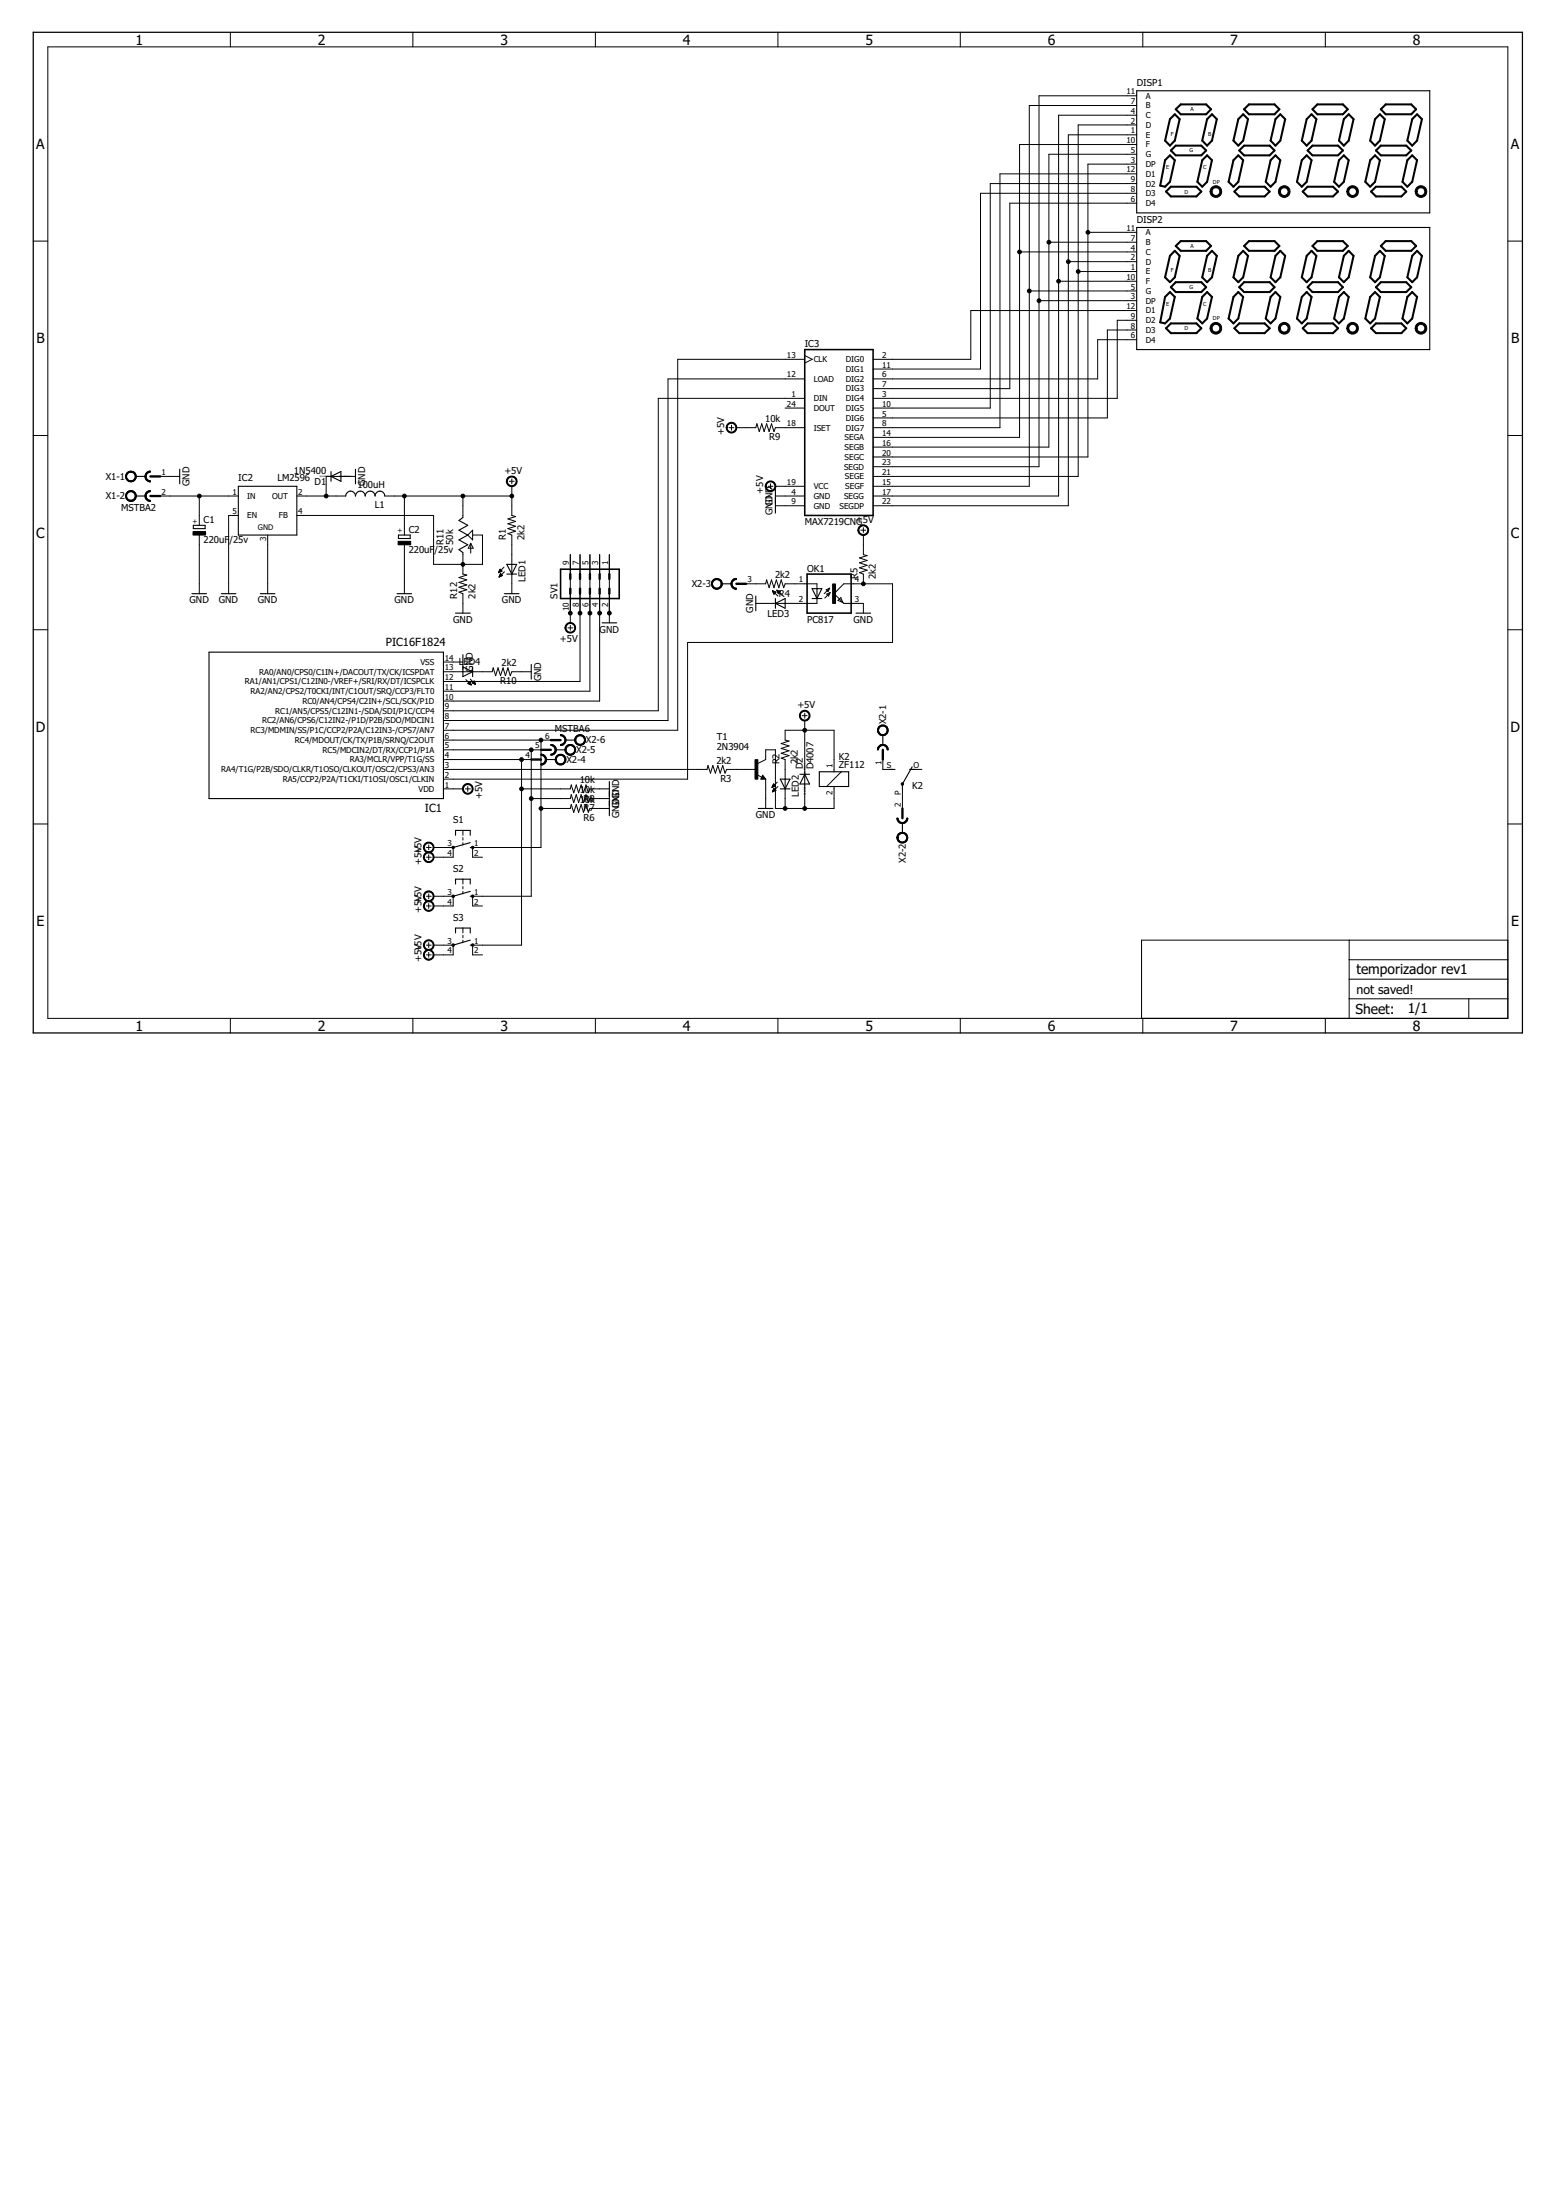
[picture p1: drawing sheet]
<svg xmlns="http://www.w3.org/2000/svg" width="210mm" height="297mm" viewBox="0 0 210 297" stroke-linecap="round" stroke-linejoin="round" font-family="sans-serif">
<g fill="none" stroke="#000" stroke-width=".13">
<path d="M6.5 6.3h197v131.2h-197zM31.1 4.4v1.9M55.7 4.4v1.9M80.4 4.4v1.9M105 4.4v1.9M129.6 4.4v1.9M153.4 16.9h-7.9v47.4h-27.6M153.4 15.6h-10.5v51.4h-25M153.4 19.5h-15.8v39.6h-19.7M153.4 12.9h-13.1v50.1h-22.4M153.4 14.2h-14.5v51.5h-21M153.4 18.2h-9.2v50.1h-26.3"/>
<path d="M154.3 4.4v1.9M178.9 4.4v1.9M4.5 32.6h2M137.6 34h15.8M138.9 39.3h14.5M141.6 32.7h11.8M142.9 38h10.5M144.2 35.3h9.2M145.5 36.7h7.9M146.9 31.4h6.5M153.4 27.4h-17.1v25.1h-18.4M153.4 24.8h-19.7v30.3h-15.8"/>
<path d="M153.4 23.5h-18.4v34.2h-17.1M153.4 20.8h-11.8v39.6h-23.7M153.4 22.2h-6.5v39.5h-29M153.4 26.1h-21v23.7h-14.5M203.5 32.6h2M4.5 58.8h2M98.4 57.7h.7M98.7 57.4v.7M99.4 57.7h2.6l.2-.5 .3 1.1 .3-1.1 .3 1.1 .4-1.1 .3 1.1 .3-1.1 .4 1.1 .2-.6h3.9M106 55.1h2.6M108.6 48.5h-17.1v50.1h-31.6M108.6 51.2h-18.4v46.1h-30.3"/>
<path d="M108.6 53.8h-19.7v42.2h-29M108.6 48l1 .5-1 .5M140.3 40.6h13.1M153.4 45.9h-5.2v5.3h-30.3M153.4 43.2h-2.6v10.6h-32.9M153.4 44.6h-3.9v11.8h-31.6M153.4 41.9h-22.4v6.6h-13.1M203.5 58.8h2M21.6 64.3h2.7M21.6 67h10.6M26.9 67v3.9M26.9 72.2v8"/>
<path d="M32.2 69.6h-1.3v10.6M36.1 72.2v8M40.1 67h6.6M40.1 69.6h18.4v6.6h6.6v-4h-1.3M48 64.3h-4v2.7M51.9 67h17.2M54.6 67v5.2M54.6 73.6v6.6M62.5 67v2.9M62.5 74.6v2.9l.5 .1-1 .4 1 .3-1 .3 1 .4-1 .3 1 .3-1 .3 .5 .3v2.6M63.5 73.4v1.3M63.5 73.4l.4 .6h-.7z"/>
<path d="M63.8 71.6v1.3l-.7-.7zM67.3 77.3h.1M67.4 77.2h.1M67.4 77.2h.2M67.4 77.1h.4M67.4 77.9h.1M67.4 77.1h.3M67.4 77.8h.2M67.4 77h.3M67.4 77.8h.3M67.4 77h.2M67.4 77.7h.4"/>
<path d="M67.5 76.9h.1M67.5 77.7h.3M67.5 77.6h.3M67.5 77.6h.2M67.5 77.5h.1M67.6 77.4l-.2 .5M67.6 77.4l.2 .3-.4 .2M67.6 77.4h.1M67.8 77.1l-.3-.2-.2 .4M67.8 77.1l-.5 .2M68 76.6l-.7 .7M68.1 77.2l-.7 .7"/>
<path d="M68.7 65h.7M69.1 65.7v3.9l.5 .1-1 .4 1 .3-1 .3 1 .4-1 .3 1 .3-1 .4 .5 .1v8M69.1 64.7v.6M77 74.9v9.2M78.3 74.9v17.1h-18.4M79.6 74.9v18.4h-19.7M80.9 74.9v19.8h-21M82.3 74.9v9.2M100.7 78.8h2.7l.1-.5 .3 1.1 .3-1.1 .4 1.1 .3-1.1 .3 1.1 .4-1.1 .3 1.1 .2-.6h4.3v.7M103.7 65.7h.6M104 65.3v.7M104.3 79.8l.7 .7"/>
<path d="M104.3 79.8l.4 .1-.2 .3zM104.3 79.8h.1M104.3 79.9h.2M104.4 80h.3M104.4 79.9h.2M104.7 67h3.9M104.7 65.7h3.9M104.7 68.3h3.9M104.9 79.7l.7 .7M104.9 79.7l.4 .2-.2 .3M104.9 79.7l.2 .5M104.9 79.7h.1"/>
<path d="M104.9 79.8h.2M104.9 79.8h.3M104.9 79.9h.4M105 79.9h.3M105 80h.3M111.5 79.6l.5-.2-.2 .5zM112 79.4l-.7 .8M116.2 71.6h.7M116.5 71.2v.7M116.5 72.2v2.7l.6 .1-1.1 .3 1.1 .4-1.1 .3 1.1 .3-1.1 .4 1.1 .3-1.1 .3 .5 .2v1.3M4.5 85h2M59.9 99.9h14.5"/>
<path d="M59.9 90.7h6.5l.2-.5 .3 1 .3-1 .4 1 .3-1 .3 1 .4-1 .3 1 .2-.5h2.6M59.9 89.4h2.6M62.9 91.8l.7 .7M63.1 92.3l.3-.3 .2 .5zM63.2 92.3h.3M63.2 92.2h.3M63.3 92.1h.2M63.4 92.4h.2M63.4 92.1h.1M63.5 92.4h.1M63.5 91.7l.7 .7M63.6 92.5h.1"/>
<path d="M63.7 92.2l.3-.3 .2 .5zM63.8 92.2h.3M63.8 92.1h.3M63.9 92.3h.2M63.9 92.1h.2M64 92h.1M64 92.3h.2M64.1 92.4h.1M73 99.9v14.5h-9.2v1.3h1.3M76.7 84.8h.6M77 84.4v.7M104.4 80.1h.2"/>
<path d="M104.4 80.2h.1M104.5 80.2h.1M105 80h.2M105 80.1h.2M105.1 80.1h.1M105.1 80.2h.1M108.3 96.6h.6M108.6 96.3v.7M108.6 97.3v11.9M110.3 80.8v.7h-8.3M111.6 80.2l.5-.2-.3 .5zM112.1 80l-.8 .8"/>
<path d="M113.5 80.7l.3 .6-.7-.2zM116.5 82.8v-1.3h-2.6l-1.3-1.3 1.3-1.4h6.6v7.9h-27.7v18.5h-32.9M203.5 85h2M4.5 111.3h2M57.6 114.4h.6M57.6 115.7h.6M57.9 114.1v.6M57.9 115.4v.7M58.5 114.4h2.7v1.3h-2.7M59.9 106.5h2.6M59.9 103.9h35.5l.2-.5 .3 1 .3-1 .4 1 .3-1 .3 1 .4-1 .3 1 .2-.5h3.9M59.9 102.6h11.8"/>
<path d="M59.9 101.2h13.1M62.5 112.1v.7M62.5 113.1v.3M62.5 113.8v.3M62.5 118.7v.7M62.5 119.7v.3M62.8 106.5h.7M63.1 106.2v.6M70.4 106.5h6.6l.1-.5 .3 1 .4-1 .3 1 .3-1 .4 1 .3-1 .3 1 .2-.5h2.7M70.4 102.6v25h-6.6v1.3h1.3M71.7 101.2v19.8h-7.9v1.3h1.3M71.7 107.8h5.3l.1-.5 .3 1.1 .4-1.1 .3 1.1 .3-1.1 .4 1.1 .3-1.1 .3 1.1 .2-.6h2.7"/>
<path d="M73 109.2h4l.1-.6 .3 1.1 .4-1.1 .3 1.1 .3-1.1 .4 1.1 .3-1.1 .3 1.1 .2-.5h2.7M102.2 104.6l.6 .3M102.3 103.1l1.1-.5v-1.4h1.3v8h7.9v-3M103 104.7l.4 .5h-.7zM103.4 105.2v4M104.2 106.3h.1M104.2 106.2h.2M104.3 106.2h.2M104.3 106.1h.3M104.3 106.9h.1M104.3 106.8h.1M104.3 106h.3"/>
<path d="M104.3 106.8h.2M104.3 106.7h.3M104.4 106h.1M104.4 106.7h.3M104.4 105.9h.1M104.4 106.6h.2M104.4 105.9l-.2 .4M104.4 105.9l.3 .2-.5 .2M104.4 106.5h.1M104.5 106.5h.1M104.7 106.7l-.2-.3-.2 .5M104.7 106.7l-.4 .2"/>
<path d="M104.9 105.6l-.7 .7M105 106.2l-.7 .7M112.6 104.2v-5.6h-6.6v1.3l.5 .2-1 .3 1 .3-1 .3 1 .4-1 .3 1 .3-1 .4 .5 .2v6.6M113.6 104.2l-2 2M119.2 102.6v1.3h1.3M121.8 106.5v2.7M123.1 103.9h1.3M203.5 111.3h2M31.1 137.5v2M55.7 137.5v2M57.6 121h.6M57.6 122.3h.6"/>
<path d="M57.6 127.6h.6M57.6 128.9h.6M57.9 120.7v.6M57.9 122v.7M57.9 127.3v.6M57.9 128.6v.6M58.5 121h2.7v1.3h-2.7M58.5 127.6h2.7v1.3h-2.7M62.5 120.4v.3M62.5 125.3v.7M62.5 126.3v.3M62.5 126.9v.4"/>
<path d="M80.4 137.5v2M105 137.5v2M129.6 137.5v2M154.3 137.5v2M178.9 137.5v2M182.1 134.9h21.4M182.1 126.9v10.6M182.1 132.2h21.4M182.1 129.6h21.4M198.3 134.9v2.6M203.5 126.9h-49.4v10.6"/>
</g>
<g fill="none" stroke="#000" stroke-width=".15">
<path d="M153.4 12.3h39.6v16.4h-39.6zM153.4 30.7h39.6v16.5h-39.6zM18.3 64.3h1.3M18.3 67h1.3M24.3 63.4v1.9M26.1 70.9h1.6v.5h-1.6zM32.2 65.7h7.9v6.5h-7.9zM44.7 64.3l1.3-.6v1.3zM44.7 63.7v1.3M46.7 67a.66 .66 0 0 1 .6-.7 .66 .66 0 0 1 .7 .7 .66 .66 0 0 1 .6-.7 .66 .66 0 0 1 .7 .7 .67 .67 0 0 1 .7-.7 .67 .67 0 0 1 .6 .7 .66 .66 0 0 1 .7-.7 .66 .66 0 0 1 .6 .7M48 63.4v1.9M53.8 72.2h1.6v.5h-1.6z"/>
<path d="M62.5 69.9l-.5 .4 1.1 .6-1.1 .7 1.1 .6-1.1 .7 1.1 .7-1.1 .6 .5 .4M68.4 76.2h1.3l-.6 1.3zM68.4 77.5h1.3M97.4 78.8h1.3M104.7 66v3.3M109.6 79.5h1.3l-.6 1.3zM110.3 79.5v1.3M25.9 80.2h2M28.2 88.1h31.7v19.7h-31.7zM29.9 80.2h1.9M35.1 80.2h2M53.6 80.2h2"/>
<path d="M61.5 82.8h2M62.5 88.4v3l1.3-.7-1.3-.7M63.8 90v1.4M68.1 80.2h2M71.7 89.7v2M76.3 99.9h1.3M81.3 84.1h1.9M102 80.5v2M104.7 81.5l1.3-.7v1.3zM104.7 80.8v1.3M109.6 80.8h1.3M115.5 82.8h2"/>
<path d="M119.2 99.3v1.3M61.5 112.8v-.7h2v.7M61.5 119.4v-.7h2v.7M63.5 114.4h.3M63.5 113.8l-2.3 .6M73.7 102.6h1.3M75 101.2h1.3M82.3 105.5v4.6M102.4 109.2h1.9M103 104.9v.2h-.2l.2-.3 .2 .3h-.4M105.3 105.2h1.3l-.6 1.3zM105.3 106.5h1.3"/>
<path d="M108 104.5h1.3M108.6 104.5l.7 1.4h-1.3zM110.6 104.2h4v2h-4zM120.2 103.9h.6M121.8 111.1v1.3M122.8 103.9h.6M123.1 103.5l-1.3 2.4v.6M61.5 126v-.7h2v.7M63.5 121h.3M63.5 120.4l-2.3 .6M63.5 127.6h.3M63.5 126.9l-2.3 .7"/>
</g>
<g fill="#000" stroke="#000" stroke-width=".13">
<path d="M163.5 25.4a.79 .79 0 0 1 1.3 0 .79 .79 0 0 1-.4 1.2 .79 .79 0 0 1-1.1-.7h.3a.53 .53 0 0 1 .7-.5 .53 .53 0 0 1 .2 .8 .53 .53 0 0 1-.9-.1v-.2h-.3z" fill-rule="evenodd"/>
<path d="M172.7 25.4a.79 .79 0 0 1 1.3 0 .79 .79 0 0 1-.4 1.2 .79 .79 0 0 1-1-.7h.2a.52 .52 0 0 1 .7-.5 .52 .52 0 0 1 .2 .8 .52 .52 0 0 1-.8-.1l-.1-.2h-.2z" fill-rule="evenodd"/>
<path d="M182 25.4a.79 .79 0 0 1 1.2 0 .79 .79 0 0 1-.4 1.2 .79 .79 0 0 1-1-.7h.3a.52 .52 0 0 1 .7-.5 .52 .52 0 0 1 .1 .8 .52 .52 0 0 1-.8-.1v-.2h-.3z" fill-rule="evenodd"/>
<path d="M191.2 25.4a.79 .79 0 0 1 1.3 0 .79 .79 0 0 1-.4 1.2 .79 .79 0 0 1-1.1-.7h.3a.53 .53 0 0 1 .8-.5 .53 .53 0 0 1 .1 .9 .53 .53 0 0 1-.9-.2v-.2h-.3z" fill-rule="evenodd"/>
<path d="M98.2 57.3a.72 .72 0 0 1 1.1 0 .72 .72 0 0 1-.3 1.1 .72 .72 0 0 1-1-.7h.1a.6 .6 0 0 1 .9-.4 .6 .6 0 0 1 .1 1 .6 .6 0 0 1-.9-.3l-.1-.3h-.1z" fill-rule="evenodd"/>
<path d="M163.5 43.8a.79 .79 0 0 1 1.3 .1 .79 .79 0 0 1-.4 1.2 .79 .79 0 0 1-1.1-.8h.3a.53 .53 0 0 1 .7-.5 .53 .53 0 0 1 .2 .8 .53 .53 0 0 1-.9-.1v-.2h-.3z" fill-rule="evenodd"/>
<path d="M172.7 43.8a.79 .79 0 0 1 1.3 .1 .79 .79 0 0 1-.4 1.2 .79 .79 0 0 1-1-.8h.2a.52 .52 0 0 1 .7-.5 .52 .52 0 0 1 .2 .8 .52 .52 0 0 1-.8-.1l-.1-.2h-.2z" fill-rule="evenodd"/>
<path d="M182 43.8a.79 .79 0 0 1 1.2 .1 .79 .79 0 0 1-.4 1.2 .79 .79 0 0 1-1-.8h.3a.52 .52 0 0 1 .6-.5 .52 .52 0 0 1 .3 .8 .52 .52 0 0 1-.9-.1v-.2h-.3z" fill-rule="evenodd"/>
<path d="M191.2 43.8a.79 .79 0 0 1 1.3 .1 .79 .79 0 0 1-.4 1.2 .79 .79 0 0 1-1.1-.8h.3a.53 .53 0 0 1 .7-.4 .53 .53 0 0 1 .2 .8 .53 .53 0 0 1-.9-.2v-.2h-.3z" fill-rule="evenodd"/>
<path d="M17.1 63.9a.72 .72 0 0 1 1.2 0 .72 .72 0 0 1-.4 1.1 .72 .72 0 0 1-.9-.7h.1a.6 .6 0 0 1 .9-.5 .6 .6 0 0 1 .1 1 .6 .6 0 0 1-1-.3v-.2h-.1z" fill-rule="evenodd"/>
<path d="M17.1 63.9a.72 .72 0 0 1 1.2 0 .72 .72 0 0 1-.4 1.1 .72 .72 0 0 1-.9-.7h.1a.6 .6 0 0 1 .9-.5 .6 .6 0 0 1 .1 1 .6 .6 0 0 1-1-.3v-.2h-.1z" fill-rule="evenodd"/>
<path d="M17.1 66.5a.72 .72 0 0 1 1.2 .1 .72 .72 0 0 1-.4 1.1 .72 .72 0 0 1-.9-.7h.1a.6 .6 0 0 1 .8-.5 .6 .6 0 0 1 .2 1 .6 .6 0 0 1-1-.3v-.2h-.1z" fill-rule="evenodd"/>
<path d="M17.1 66.5a.72 .72 0 0 1 1.2 .1 .72 .72 0 0 1-.4 1.1 .72 .72 0 0 1-.9-.7h.1a.6 .6 0 0 1 .8-.5 .6 .6 0 0 1 .2 1 .6 .6 0 0 1-1-.3v-.2h-.1z" fill-rule="evenodd"/>
<path d="M19.6 64.3h.1a.6 .6 0 0 0 .6 .6v.2h-.1a.74 .74 0 0 1-.6-.8z" fill-rule="evenodd"/>
<path d="M19.6 67h.1v.2a.56 .56 0 0 0 .6 .4v.1a.72 .72 0 0 1-.7-.7z" fill-rule="evenodd"/>
<path d="M19.8 63.8l.4-.2h.1v.1a.64 .64 0 0 0-.6 .6h-.1v-.1z" fill-rule="evenodd"/>
<path d="M19.8 63.8l.4-.2h.1v.1a.59 .59 0 0 0-.6 .6 .59 .59 0 0 0 .6 .6v.2a.72 .72 0 0 1-.7-.5 .72 .72 0 0 1 .2-.8z" fill-rule="evenodd"/>
<path d="M19.8 66.4l.4-.1h.1v.1a.59 .59 0 0 0-.6 .6h-.1v-.2z" fill-rule="evenodd"/>
<path d="M19.8 66.4l.4-.1h.1v.1a.59 .59 0 0 0-.6 .6 .59 .59 0 0 0 .6 .6v.1a.72 .72 0 0 1-.7-.5 .72 .72 0 0 1 .2-.8z" fill-rule="evenodd"/>
<path d="M68.5 64.5a.73 .73 0 0 1 1.2 .1 .73 .73 0 0 1-.4 1.1 .73 .73 0 0 1-1-.7h.2a.6 .6 0 0 1 .9-.5 .6 .6 0 0 1 .1 1 .6 .6 0 0 1-1-.3v-.2h-.2z" fill-rule="evenodd"/>
<path d="M96.2 78.4a.73 .73 0 0 1 1.2 0 .73 .73 0 0 1-.4 1.1 .73 .73 0 0 1-1-.7h.2a.6 .6 0 0 1 .8-.5 .6 .6 0 0 1 .2 .9 .6 .6 0 0 1-1-.2v-.2h-.2z" fill-rule="evenodd"/>
<path d="M96.2 78.4a.73 .73 0 0 1 1.2 0 .73 .73 0 0 1-.4 1.1 .73 .73 0 0 1-1-.7h.2a.6 .6 0 0 1 .8-.5 .6 .6 0 0 1 .2 .9 .6 .6 0 0 1-1-.2v-.2h-.2z" fill-rule="evenodd"/>
<path d="M98.7 78.8h.1a.56 .56 0 0 0 .6 .6v.2a.69 .69 0 0 1-.7-.8z" fill-rule="evenodd"/>
<path d="M98.9 78.3l.4-.2h.1v.1a.6 .6 0 0 0-.6 .6h-.1v-.1z" fill-rule="evenodd"/>
<path d="M98.9 78.3l.4-.2h.1v.1a.59 .59 0 0 0-.6 .6 .59 .59 0 0 0 .6 .6v.2a.74 .74 0 0 1-.7-.5 .74 .74 0 0 1 .2-.8z" fill-rule="evenodd"/>
<path d="M103.5 65.2a.72 .72 0 0 1 1.1 .1 .72 .72 0 0 1-.4 1 .72 .72 0 0 1-.9-.6h.1a.59 .59 0 0 1 .8-.6 .59 .59 0 0 1 .2 .9 .59 .59 0 0 1-.9-.2l-.1-.1h-.1z" fill-rule="evenodd"/>
<path d="M116 71.1a.73 .73 0 0 1 1.1 .1 .73 .73 0 0 1-.4 1.1 .73 .73 0 0 1-.9-.7h.1a.6 .6 0 0 1 .8-.6 .6 .6 0 0 1 .3 1 .6 .6 0 0 1-1-.2l-.1-.2h-.1z" fill-rule="evenodd"/>
<path d="M76.4 84.3a.72 .72 0 0 1 1.2 .1 .72 .72 0 0 1-.4 1.1 .72 .72 0 0 1-.9-.7h.1a.6 .6 0 0 1 .8-.6 .6 .6 0 0 1 .2 1 .6 .6 0 0 1-1-.2v-.2h-.1z" fill-rule="evenodd"/>
<path d="M75.7 99.2a.72 .72 0 0 1 .7 .7h-.1a.56 .56 0 0 0-.6-.6z" fill-rule="evenodd"/>
<path d="M77.7 99.5a.73 .73 0 0 1 1.2 0 .73 .73 0 0 1-.4 1.1 .73 .73 0 0 1-.9-.7h.1a.6 .6 0 0 1 .8-.6 .6 .6 0 0 1 .2 1 .6 .6 0 0 1-1-.2v-.2h-.1z" fill-rule="evenodd"/>
<path d="M77.7 99.5a.73 .73 0 0 1 1.2 0 .73 .73 0 0 1-.4 1.1 .73 .73 0 0 1-.9-.7h.1a.6 .6 0 0 1 .8-.6 .6 .6 0 0 1 .2 1 .6 .6 0 0 1-1-.2v-.2h-.1z" fill-rule="evenodd"/>
<path d="M108.1 96.2a.72 .72 0 0 1 1.1 0 .72 .72 0 0 1-.4 1.1 .72 .72 0 0 1-.9-.7h.1a.59 .59 0 0 1 .8-.5 .59 .59 0 0 1 .2 .9 .59 .59 0 0 1-.9-.2l-.1-.2h-.1z" fill-rule="evenodd"/>
<path d="M118.6 98.1a.72 .72 0 0 1 1.2 .1 .72 .72 0 0 1-.4 1.1 .72 .72 0 0 1-1-.7h.2a.59 .59 0 0 1 .8-.6 .59 .59 0 0 1 .2 1 .59 .59 0 0 1-1-.2v-.2h-.2z" fill-rule="evenodd"/>
<path d="M118.6 98.1a.72 .72 0 0 1 1.2 .1 .72 .72 0 0 1-.4 1.1 .72 .72 0 0 1-1-.7h.2a.59 .59 0 0 1 .8-.6 .59 .59 0 0 1 .2 1 .59 .59 0 0 1-1-.2v-.2h-.2z" fill-rule="evenodd"/>
<path d="M57.3 115.3a.72 .72 0 0 1 1.2 0 .72 .72 0 0 1-.4 1.1 .72 .72 0 0 1-1-.7h.2a.6 .6 0 0 1 .8-.5 .6 .6 0 0 1 .2 1 .6 .6 0 0 1-1-.2v-.3h-.2z" fill-rule="evenodd"/>
<path d="M57.3 114a.72 .72 0 0 1 1.2 0 .72 .72 0 0 1-.4 1.1 .72 .72 0 0 1-1-.7h.2a.6 .6 0 0 1 .8-.6 .6 .6 0 0 1 .2 1 .6 .6 0 0 1-1-.2v-.2h-.2z" fill-rule="evenodd"/>
<path d="M61 114.3h.3v.2h-.3z" fill-rule="evenodd"/>
<path d="M62.6 106a.72 .72 0 0 1 1.1 .1 .72 .72 0 0 1-.4 1.1 .72 .72 0 0 1-.9-.7h.1a.6 .6 0 0 1 .9-.6 .6 .6 0 0 1 .2 1 .6 .6 0 0 1-1-.2l-.1-.2h-.1z" fill-rule="evenodd"/>
<path d="M63.7 114.3h.2v.2h-.2z" fill-rule="evenodd"/>
<path d="M73 103.1a.56 .56 0 0 0 .6-.5h.2a.72 .72 0 0 1-.8 .7z" fill-rule="evenodd"/>
<path d="M73 101.8a.73 .73 0 0 1 .8 .8 .73 .73 0 0 1-.8 .7v-.2a.59 .59 0 0 0 .6-.5 .59 .59 0 0 0-.6-.6z" fill-rule="evenodd"/>
<path d="M73 101.8a.72 .72 0 0 1 .8 .8h-.2a.59 .59 0 0 0-.6-.6z" fill-rule="evenodd"/>
<path d="M74.4 101.8a.59 .59 0 0 0 .6-.6h.1a.69 .69 0 0 1-.7 .8z" fill-rule="evenodd"/>
<path d="M74.4 100.5a.72 .72 0 0 1 .7 .7 .72 .72 0 0 1-.7 .8v-.2a.59 .59 0 0 0 .5-.6 .59 .59 0 0 0-.5-.6z" fill-rule="evenodd"/>
<path d="M75.1 102.1a.72 .72 0 0 1 1.2 .1 .72 .72 0 0 1-.4 1 .72 .72 0 0 1-.9-.6h.1a.59 .59 0 0 1 .8-.6 .59 .59 0 0 1 .2 1 .59 .59 0 0 1-1-.2v-.2h-.1z" fill-rule="evenodd"/>
<path d="M75.1 102.1a.72 .72 0 0 1 1.2 .1 .72 .72 0 0 1-.4 1 .72 .72 0 0 1-.9-.6h.1a.59 .59 0 0 1 .8-.6 .59 .59 0 0 1 .2 1 .59 .59 0 0 1-1-.2v-.2h-.1z" fill-rule="evenodd"/>
<path d="M74.4 100.5a.72 .72 0 0 1 .7 .7h-.1l-.1-.2a.56 .56 0 0 0-.5-.4z" fill-rule="evenodd"/>
<path d="M75.7 100.5h.2a.56 .56 0 0 0 .4-.6h.1a.72 .72 0 0 1-.7 .7z" fill-rule="evenodd"/>
<path d="M75.7 99.2a.73 .73 0 0 1 .7 .7 .73 .73 0 0 1-.7 .7v-.1a.59 .59 0 0 0 .6-.6 .59 .59 0 0 0-.6-.6z" fill-rule="evenodd"/>
<path d="M76.4 100.8a.72 .72 0 0 1 1.2 0 .72 .72 0 0 1-.4 1.1 .72 .72 0 0 1-.9-.7h.1a.6 .6 0 0 1 .8-.5 .6 .6 0 0 1 .2 1 .6 .6 0 0 1-1-.2v-.3h-.1z" fill-rule="evenodd"/>
<path d="M76.4 100.8a.72 .72 0 0 1 1.2 0 .72 .72 0 0 1-.4 1.1 .72 .72 0 0 1-.9-.7h.1a.6 .6 0 0 1 .8-.5 .6 .6 0 0 1 .2 1 .6 .6 0 0 1-1-.2v-.3h-.1z" fill-rule="evenodd"/>
<path d="M118.7 100.7l.4-.2h.1v.1a.59 .59 0 0 0-.6 .6h-.2v-.1z" fill-rule="evenodd"/>
<path d="M119.2 100.5a.69 .69 0 0 1 .7 .7h-.1a.59 .59 0 0 0-.6-.6z" fill-rule="evenodd"/>
<path d="M118.7 100.7a.71 .71 0 0 1 .8-.1 .71 .71 0 0 1 .4 .6h-.1a.59 .59 0 0 0-.6-.6 .59 .59 0 0 0-.6 .6h-.2v-.1z" fill-rule="evenodd"/>
<path d="M121.2 112.6a.73 .73 0 0 1 1.2 .1 .73 .73 0 0 1-.4 1.1 .73 .73 0 0 1-.9-.7h.1a.6 .6 0 0 1 .9-.5 .6 .6 0 0 1 .1 1 .6 .6 0 0 1-1-.3v-.2h-.1z" fill-rule="evenodd"/>
<path d="M121.2 112.6a.73 .73 0 0 1 1.2 .1 .73 .73 0 0 1-.4 1.1 .73 .73 0 0 1-.9-.7h.1a.6 .6 0 0 1 .9-.5 .6 .6 0 0 1 .1 1 .6 .6 0 0 1-1-.3v-.2h-.1z" fill-rule="evenodd"/>
<path d="M121.1 110.5h.1a.59 .59 0 0 0 .6 .6v.1a.72 .72 0 0 1-.7-.7z" fill-rule="evenodd"/>
<path d="M121.1 110.5h.1a.59 .59 0 0 0 .6 .6 .59 .59 0 0 0 .6-.6h.1a.73 .73 0 0 1-.7 .7 .73 .73 0 0 1-.7-.7z" fill-rule="evenodd"/>
<path d="M121.7 105.7h.2v.3h-.2z" fill-rule="evenodd"/>
<path d="M121.8 111.1a.59 .59 0 0 0 .6-.6h.1a.72 .72 0 0 1-.7 .7z" fill-rule="evenodd"/>
<path d="M57.3 121.9a.72 .72 0 0 1 1.2 0 .72 .72 0 0 1-.4 1.1 .72 .72 0 0 1-1-.7h.2a.6 .6 0 0 1 .8-.5 .6 .6 0 0 1 .2 .9 .6 .6 0 0 1-1-.2v-.2h-.2z" fill-rule="evenodd"/>
<path d="M57.3 128.5a.72 .72 0 0 1 1.2 0 .72 .72 0 0 1-.4 1.1 .72 .72 0 0 1-1-.7h.2a.6 .6 0 0 1 .8-.6 .6 .6 0 0 1 .2 1 .6 .6 0 0 1-1-.2v-.2h-.2z" fill-rule="evenodd"/>
<path d="M57.3 127.1a.72 .72 0 0 1 1.2 .1 .72 .72 0 0 1-.4 1.1 .72 .72 0 0 1-1-.7h.2a.6 .6 0 0 1 .8-.6 .6 .6 0 0 1 .2 1 .6 .6 0 0 1-1-.2v-.2h-.2z" fill-rule="evenodd"/>
<path d="M57.3 120.5a.72 .72 0 0 1 1.2 .1 .72 .72 0 0 1-.4 1.1 .72 .72 0 0 1-1-.7h.2a.6 .6 0 0 1 .8-.6 .6 .6 0 0 1 .2 1 .6 .6 0 0 1-1-.2v-.2h-.2z" fill-rule="evenodd"/>
<path d="M61 127.5h.3v.2h-.3z" fill-rule="evenodd"/>
<path d="M63.7 120.9h.2v.2h-.2z" fill-rule="evenodd"/>
<path d="M63.7 127.5h.2v.2h-.2z" fill-rule="evenodd"/>
<circle cx="137.6" cy="34" r=".25"/>
<circle cx="138.9" cy="39.3" r=".25"/>
<circle cx="141.6" cy="32.7" r=".25"/>
<circle cx="142.9" cy="38" r=".25"/>
<circle cx="144.2" cy="35.3" r=".25"/>
<circle cx="145.5" cy="36.7" r=".25"/>
<circle cx="146.9" cy="31.4" r=".25"/>
<circle cx="140.3" cy="40.6" r=".25"/>
<circle cx="26.9" cy="67" r=".25"/>
<circle cx="44" cy="67" r=".25"/>
<circle cx="54.6" cy="67" r=".25"/>
<circle cx="62.5" cy="67" r=".25"/>
<circle cx="62.5" cy="76.2" r=".25"/>
<circle cx="69.1" cy="67" r=".25"/>
<circle cx="116.5" cy="78.8" r=".25"/>
<circle cx="73" cy="99.9" r=".25"/>
<circle cx="77" cy="82.8" r=".25"/>
<circle cx="78.3" cy="82.8" r=".25"/>
<circle cx="79.6" cy="82.8" r=".25"/>
<circle cx="80.9" cy="82.8" r=".25"/>
<circle cx="82.3" cy="82.8" r=".25"/>
<circle cx="108.6" cy="98.6" r=".25"/>
<circle cx="70.4" cy="106.5" r=".25"/>
<circle cx="70.4" cy="102.6" r=".25"/>
<circle cx="71.7" cy="107.8" r=".25"/>
<circle cx="71.7" cy="101.2" r=".25"/>
<circle cx="73" cy="109.2" r=".25"/>
<circle cx="106" cy="109.2" r=".25"/>
<circle cx="108.6" cy="109.2" r=".25"/>
<circle cx="61.2" cy="121" r=".17"/>
</g>
<g fill="none" stroke="#000" stroke-width=".32">
<path d="M20.3 64.3h1.3M20.3 67h1.3M77 77.5v.7M77 79.5v.7M78.3 77.5v.7M78.3 79.5v.7M79.6 77.5v.7M79.6 79.5v.7M80.9 77.5v.7M80.9 79.5v.7M82.3 77.5v.7M82.3 79.5v.7"/>
<path d="M99.4 78.8h1.3M74.4 99.9h1.3M71.7 102.6h1.3M73 101.2h1.4M119.2 101.2v1.4M121.8 109.2v1.3"/>
</g>
<path d="M26.1 71.8h1.6v.4h-1.6zM53.7 73.1h1.7v.5h-1.7zM112.4 78.8h.4v2.7h-.4zM101.9 102.6h.4v2.6h-.4z" fill="#000" stroke="#000" stroke-width=".13"/>
<path d="M108.6 47.2h9.3v22.4h-9.3zM75.7 76.9h7.9v3.9h-7.9zM108.9 77.5h6v5.3h-6z" fill="none" stroke="#000" stroke-width=".21"/>
<g fill="none" stroke="#000" stroke-width=".28">
<path d="M158.6 15.4l.6 .7-.6 2.9-.7 .7-.6-.7 .6-2.9zM158.7 14.8l.7-.7h3.4l.7 .7-.7 .6h-3.4zM163.6 15.4l.7 .7-.7 2.9-.7 .7-.6-.7 .6-2.9zM167.8 15.4l.7 .7-.7 2.9-.6 .7-.7-.7 .7-2.9zM167.9 14.8l.7-.7h3.4l.7 .7-.7 .6h-3.4zM172.8 15.4l.7 .7-.7 2.9-.6 .7-.7-.7 .7-2.9zM176.4 16.1l.6-.7 .7 .7-.7 2.9-.6 .7-.7-.7zM177.2 14.8l.6-.7h3.5l.6 .7-.6 .6h-3.5zM181.4 16.1l.7-.7 .6 .7-.6 2.9-.7 .7-.7-.7zM185.6 16.1l.7-.7 .6 .7-.6 2.9-.7 .7-.6-.7zM186.4 14.8l.6-.7h3.5l.7 .7-.7 .6h-3.5zM191.3 15.4l.6 .7-.6 2.9-.7 .7-.6-.7 .6-2.9z"/>
<path d="M157.3 21.6l.6-.6 .7 .6-.7 3-.6 .6-.7-.1zM157.4 25.9l.7-.7h3.4l.7 .7-.7 .6h-3.4zM158.1 20.3l.6-.6h3.5l.6 .6-.6 .7h-3.5zM158.6 33.9l.6 .6-.6 2.9-.7 .7-.6-.7 .6-2.9zM158.7 38.1h3.5l.6 .7-.6 .6h-3.5l-.6-.6zM158.7 33.2l.7-.6h3.4l.7 .6-.7 .7h-3.4zM162.9 21l.7 .6-.7 3-.6 .6-.7-.6 .7-3zM163.6 33.9l.7 .6-.7 2.9-.7 .7-.6-.7 .6-2.9zM166.6 25.9l.7-.7h3.4l.7 .7-.7 .6h-3.4zM167.2 21l.6 .6-.6 3-.7 .6-.7-.6 .7-3zM167.2 39.4l.6 .7-.6 2.9-.7 .7-.7-.7 .7-2.9zM167.3 20.3l.6-.6h3.5l.6 .6-.6 .7h-3.5z"/>
<path d="M167.8 33.9l.7 .6-.7 2.9-.6 .7-.7-.7 .7-2.9zM167.9 33.2l.7-.6h3.4l.7 .6-.7 .7h-3.4zM167.9 38.1h3.5l.6 .7-.6 .6h-3.5l-.6-.6zM172.2 21l.6 .6-.6 3-.7 .6-.6-.6 .6-3zM172.8 33.9l.7 .6-.7 2.9-.6 .7-.7-.7 .7-2.9zM175.9 25.9l.6-.7h3.4l.7 .7-.7 .6h-3.4zM176.4 21l.6 .6-.6 3-.7 .6-.6-.6 .6-3zM176.4 39.4l.6 .7-.6 2.9-.7 .7-.6-.7 .6-2.9zM176.5 20.3l.7-.6h3.4l.7 .6-.7 .7h-3.4zM177 33.9l.7 .6-.7 2.9-.6 .7-.7-.7 .7-2.9zM177.2 33.2l.6-.6h3.5l.6 .6-.6 .7h-3.5zM177.2 38.1h3.4l.7 .7-.7 .6h-3.4l-.7-.6z"/>
<path d="M181.4 21l.7 .6-.7 3-.7 .6-.6-.6 .6-3zM181.4 39.4l.7 .7-.7 2.9-.7 .7-.6-.7 .6-2.9zM182.1 33.9l.6 .6-.6 2.9-.7 .7-.7-.7 .7-2.9zM185.1 25.9l.6-.7h3.5l.6 .7-.6 .6h-3.5zM185.6 21l.7 .6-.7 3-.6 .6-.7-.6 .7-3zM185.6 39.4l.7 .7-.7 2.9-.6 .7-.7-.7 .7-2.9zM185.7 20.3l.7-.6h3.4l.7 .6-.7 .7h-3.4zM186.3 33.9l.6 .6-.6 2.9-.7 .7-.6-.7 .6-2.9zM186.4 33.2l.6-.6h3.5l.7 .6-.7 .7h-3.5zM186.4 38.1h3.4l.7 .7-.7 .6h-3.4l-.7-.6zM190 21.6l.6-.6 .7 .6-.7 3-.6 .6-.7-.6zM191.3 33.9l.6 .6-.6 2.9-.7 .7-.6-.7 .6-2.9z"/>
<path d="M157.3 40.1l.6-.7 .7 .7-.7 2.9-.6 .7-.7-.2zM157.4 44.3l.7-.6h3.4l.7 .6-.7 .7h-3.4zM162.3 40.1l.6-.7 .7 .7-.7 2.9-.6 .7-.7-.7zM166.6 44.3l.7-.6h3.4l.7 .6-.7 .7h-3.4zM171.5 40.1l.7-.7 .6 .7-.6 2.9-.7 .7-.6-.7zM175.9 44.3l.6-.6h3.4l.7 .6-.7 .7h-3.4zM185.1 44.3l.6-.6h3.5l.6 .6-.6 .7h-3.5zM190 40.1l.6-.7 .7 .7-.7 2.9-.6 .7-.7-.7z"/>
</g>
<path d="M4.5 4.4h201v135.1h-201z" fill="none" stroke="#000" stroke-width=".17"/>
<g font-size="1.9">
<text x="18.3" y="6">1</text>
<text x="42.9" y="6">2</text>
<text x="67.5" y="6">3</text>
<text x="92.2" y="6">4</text>
<text x="116.8" y="6">5</text>
<text x="141.4" y="6">6</text>
<text x="166.1" y="6">7</text>
<text x="190.7" y="6">8</text>
<text x="4.9" y="20.1">A</text>
<text x="204" y="20.1">A</text>
<text x="4.9" y="46.4">B</text>
<text x="204" y="46.4">B</text>
<text x="4.9" y="72.6">C</text>
<text x="204" y="72.6">C</text>
<text x="4.8" y="98.8">D</text>
<text x="203.9" y="98.8">D</text>
<text x="4.9" y="125.1">E</text>
<text x="204" y="125.1">E</text>
<text x="183.1" y="131.6">temporizador rev1</text>
<text x="183" y="136.9">Sheet:</text>
<text x="190" y="136.8">1/1</text>
<text x="18.3" y="139.2">1</text>
<text x="42.9" y="139.2">2</text>
<text x="67.5" y="139.2">3</text>
<text x="92.2" y="139.2">4</text>
<text x="116.8" y="139.2">5</text>
<text x="141.4" y="139.2">6</text>
<text x="166.1" y="139.2">7</text>
<text x="190.7" y="139.2">8</text>
</g>
<text font-size="1.7" x="183.1" y="134.2">not saved!</text>
<g font-size="1.5">
<text x="52.1" y="87.3">PIC16F1824</text>
<text x="57.4" y="109.7">IC1</text>
</g>
<g font-size="1.3">
<text x="153.4" y="11.6">DISP1</text>
<text x="153.4" y="30.1">DISP2</text>
<text x="108.6" y="46.9">IC3</text>
<text x="97.7" y="58.7" transform="rotate(-90 97.7 58.7)">+5V</text>
<text x="103.3" y="57">10k</text>
<text x="103.8" y="59.5">R9</text>
<text x="14.3" y="64.8">X1-1</text>
<text x="25.6" y="65.7" transform="rotate(-90 25.6 65.7)">GND</text>
<text x="32.2" y="65">IC2</text>
<text x="37.4" y="65">LM2596</text>
<text x="39.7" y="64.1">1N5400</text>
<text x="42.5" y="65.5">D1</text>
<text x="48.3" y="65.9">100uH</text>
<text x="49.3" y="65.7" transform="rotate(-90 49.3 65.7)">GND</text>
<text x="68.1" y="64">+5V</text>
<text x="14.3" y="67.4">X1-2</text>
<text x="16.4" y="68.9">MSTBA2</text>
<text x="27.5" y="70.7">C1</text>
<text x="50.6" y="68.6">L1</text>
<text x="55.2" y="72">C2</text>
<text x="103" y="66.6" transform="rotate(-90 103 66.6)">+5V</text>
<text x="104.3" y="69.6" transform="rotate(-90 104.3 69.6)">GNGDND</text>
<text x="108.6" y="70.9">MAX7219CNG</text>
<text x="115.5" y="70.6">+5V</text>
<text x="27.5" y="73.3">220uF</text>
<text x="31" y="73.3">/25v</text>
<text x="55.2" y="74.6">220uF</text>
<text x="58.7" y="74.6">/25v</text>
<text x="59.9" y="73.6" transform="rotate(-90 59.9 73.6)">R11</text>
<text x="61.2" y="73.6" transform="rotate(-90 61.2 73.6)">50k</text>
<text x="68.3" y="72.9" transform="rotate(-90 68.3 72.9)">R1</text>
<text x="70.8" y="72.9" transform="rotate(-90 70.8 72.9)">2k2</text>
<text x="109" y="77.2">OK1</text>
<text x="25.6" y="81.5">GND</text>
<text x="29.5" y="81.5">GND</text>
<text x="34.8" y="81.5">GND</text>
<text x="53.3" y="81.5">GND</text>
<text x="61.7" y="80.8" transform="rotate(-90 61.7 80.8)">R12</text>
<text x="64.2" y="80.8" transform="rotate(-90 64.2 80.8)">2k2</text>
<text x="67.8" y="81.5">GND</text>
<text x="70.9" y="78.6" transform="rotate(-90 70.9 78.6)">LED1</text>
<text x="75.3" y="80.8" transform="rotate(-90 75.3 80.8)">SV1</text>
<text x="93.4" y="79.3">X2-3</text>
<text x="101.6" y="82.8" transform="rotate(-90 101.6 82.8)">GND</text>
<text x="103.6" y="83.3">LED3</text>
<text x="104.6" y="78">2k2</text>
<text x="105.1" y="80.5">R4</text>
<text x="115.8" y="78.2" transform="rotate(-90 115.8 78.2)">R5</text>
<text x="118.2" y="78.2" transform="rotate(-90 118.2 78.2)">2k2</text>
<text x="61.2" y="84.1">GND</text>
<text x="61.9" y="89.8">LED4</text>
<text x="67.7" y="89.9">2k2</text>
<text x="75.6" y="86.7">+5V</text>
<text x="80.9" y="85.4">GND</text>
<text x="109" y="84.1">PC817</text>
<text x="115.2" y="84.1">GND</text>
<text x="63.8" y="90.7" transform="rotate(-90 63.8 90.7)">GND</text>
<text x="67.5" y="92.4">R10</text>
<text x="73" y="92" transform="rotate(-90 73 92)">GND</text>
<text x="107.6" y="95.6">+5V</text>
<text x="74.9" y="98.9">MSTBA6</text>
<text x="77.8" y="101.7">X2-5</text>
<text x="79.1" y="100.4">X2-6</text>
<text x="96.8" y="101.2">2N3904</text>
<text x="96.8" y="99.9">T1</text>
<text x="119.6" y="97.8" transform="rotate(-90 119.6 97.8)">X2-1</text>
<text x="65.1" y="107.9" transform="rotate(-90 65.1 107.9)">+5V</text>
<text x="76.5" y="103">X2-4</text>
<text x="78.3" y="107">10k</text>
<text x="78.3" y="105.7">10k</text>
<text x="96.7" y="103.1">2k2</text>
<text x="97.2" y="105.6">R3</text>
<text x="105.2" y="103.2" transform="rotate(-90 105.2 103.2)">R2</text>
<text x="107.7" y="103.2" transform="rotate(-90 107.7 103.2)">2k2</text>
<text x="107.8" y="107.6" transform="rotate(-90 107.8 107.6)">LED2</text>
<text x="108.4" y="103.9" transform="rotate(-90 108.4 103.9)">D2</text>
<text x="109.8" y="103.9" transform="rotate(-90 109.8 103.9)">D4007</text>
<text x="113.2" y="103.7">ZF112</text>
<text x="113.2" y="102.6">K2</text>
<text x="123.1" y="106.5">K2</text>
<text x="61.2" y="111.1">S1</text>
<text x="78.3" y="108.4">1R8</text>
<text x="78.8" y="110.9">R6</text>
<text x="78.8" y="109.5">R7</text>
<text x="78.9" y="108.4">0k</text>
<text x="83.6" y="110.5" transform="rotate(-90 83.6 110.5)">GNGDNGDND</text>
<text x="102" y="110.5">GND</text>
<text x="56.9" y="116.7" transform="rotate(-90 56.9 116.7)">+5+5V</text>
<text x="56.9" y="115.1" transform="rotate(-90 56.9 115.1)">V</text>
<text x="61.2" y="117.7">S2</text>
<text x="122.3" y="116.5" transform="rotate(-90 122.3 116.5)">X2-2</text>
<text x="56.9" y="123.3" transform="rotate(-90 56.9 123.3)">+5+5V</text>
<text x="56.9" y="121.7" transform="rotate(-90 56.9 121.7)">V</text>
<text x="61.2" y="124.3">S3</text>
<text x="56.9" y="129.9" transform="rotate(-90 56.9 129.9)">+5+5V</text>
<text x="56.9" y="128.3" transform="rotate(-90 56.9 128.3)">V</text>
</g>
<g font-size="1.1">
<text x="152.1" y="12.7">11</text>
<text x="152.7" y="14.1">7</text>
<text x="152.7" y="15.4">4</text>
<text x="152.7" y="16.7">2</text>
<text x="154.7" y="13.3">A</text>
<text x="154.7" y="14.6">B</text>
<text x="154.7" y="16">C</text>
<text x="154.7" y="17.3">D</text>
<text x="152.1" y="19.3">10</text>
<text x="152.1" y="23.3">12</text>
<text x="152.7" y="18">1</text>
<text x="152.7" y="20.6">5</text>
<text x="152.7" y="22">3</text>
<text x="154.7" y="18.6">E</text>
<text x="154.7" y="19.9">F</text>
<text x="154.7" y="21.2">G</text>
<text x="154.7" y="22.5">DP</text>
<text x="154.7" y="23.9">D1</text>
<text x="152.7" y="24.6">9</text>
<text x="152.7" y="25.9">8</text>
<text x="152.7" y="27.2">6</text>
<text x="154.7" y="25.2">D2</text>
<text x="154.7" y="26.5">D3</text>
<text x="154.7" y="27.8">D4</text>
<text x="152.1" y="31.2">11</text>
<text x="152.7" y="32.5">7</text>
<text x="152.7" y="33.8">4</text>
<text x="152.7" y="35.1">2</text>
<text x="154.7" y="31.8">A</text>
<text x="154.7" y="33.1">B</text>
<text x="154.7" y="34.4">C</text>
<text x="154.7" y="35.7">D</text>
<text x="152.1" y="37.8">10</text>
<text x="152.1" y="41.7">12</text>
<text x="152.7" y="36.5">1</text>
<text x="152.7" y="39.1">5</text>
<text x="152.7" y="40.4">3</text>
<text x="154.7" y="37">E</text>
<text x="154.7" y="38.4">F</text>
<text x="154.7" y="39.7">G</text>
<text x="154.7" y="41">DP</text>
<text x="152.7" y="43.1">9</text>
<text x="152.7" y="44.4">8</text>
<text x="152.7" y="45.7">6</text>
<text x="154.7" y="42.3">D1</text>
<text x="154.7" y="43.6">D2</text>
<text x="154.7" y="45">D3</text>
<text x="154.7" y="46.3">D4</text>
<text x="106.2" y="51">12</text>
<text x="106.2" y="48.3">13</text>
<text x="106.8" y="53.6">1</text>
<text x="109.8" y="51.5">LOAD</text>
<text x="109.8" y="48.9">CLK</text>
<text x="114.2" y="51.5">DIG2</text>
<text x="114.2" y="52.9">DIG3</text>
<text x="114.2" y="50.2">DIG1</text>
<text x="114.2" y="48.9">DIG0</text>
<text x="119.1" y="51">6</text>
<text x="119.1" y="52.3">7</text>
<text x="119.1" y="53.6">3</text>
<text x="119.1" y="49.6">11</text>
<text x="119.1" y="48.3">2</text>
<text x="106.2" y="54.9">24</text>
<text x="106.2" y="57.6">18</text>
<text x="109.8" y="54.2">DIN</text>
<text x="109.8" y="55.5">DOUT</text>
<text x="109.8" y="58.1">ISET</text>
<text x="114" y="59.4">SEGA</text>
<text x="114.2" y="54.2">DIG4</text>
<text x="114.2" y="55.5">DIG5</text>
<text x="114.2" y="56.8">DIG6</text>
<text x="114.2" y="58.1">DIG7</text>
<text x="119.1" y="54.9">10</text>
<text x="119.1" y="56.2">5</text>
<text x="119.1" y="57.6">8</text>
<text x="119.1" y="58.9">14</text>
<text x="21.8" y="64.1">1</text>
<text x="106.2" y="65.5">19</text>
<text x="113.9" y="63.4">SEGD</text>
<text x="114" y="60.8">SEGB</text>
<text x="114" y="62.1">SEGC</text>
<text x="114.1" y="64.7">SEGE</text>
<text x="119.1" y="60.2">16</text>
<text x="119.1" y="61.5">20</text>
<text x="119.1" y="62.8">23</text>
<text x="119.1" y="64.1">21</text>
<text x="119.1" y="65.5">15</text>
<text x="21.8" y="66.8">2</text>
<text x="31.4" y="66.8">1</text>
<text x="31.4" y="69.4">5</text>
<text x="33.4" y="67.4">IN</text>
<text x="33.4" y="70">EN</text>
<text x="36.7" y="67.4">OUT</text>
<text x="37.6" y="70">FB</text>
<text x="40.3" y="66.8">2</text>
<text x="40.3" y="69.4">4</text>
<text x="106.8" y="68.1">9</text>
<text x="106.8" y="66.8">4</text>
<text x="109.8" y="68.7">GND</text>
<text x="109.8" y="67.4">GND</text>
<text x="109.8" y="66">VCC</text>
<text x="113.3" y="68.7">SEGDP</text>
<text x="113.9" y="67.4">SEGG</text>
<text x="114.1" y="66">SEGF</text>
<text x="119.1" y="66.8">17</text>
<text x="119.1" y="68.1">22</text>
<text x="35.9" y="73" transform="rotate(-90 35.9 73)">3</text>
<text x="76.8" y="76.3" transform="rotate(-90 76.8 76.3)">9</text>
<text x="78.1" y="76.3" transform="rotate(-90 78.1 76.3)">7</text>
<text x="79.4" y="76.3" transform="rotate(-90 79.4 76.3)">5</text>
<text x="80.8" y="76.3" transform="rotate(-90 80.8 76.3)">3</text>
<text x="82.1" y="76.3" transform="rotate(-90 82.1 76.3)">1</text>
<text x="76.8" y="82.5" transform="rotate(-90 76.8 82.5)">10</text>
<text x="78.1" y="82" transform="rotate(-90 78.1 82)">8</text>
<text x="79.4" y="82" transform="rotate(-90 79.4 82)">6</text>
<text x="80.8" y="82" transform="rotate(-90 80.8 82)">4</text>
<text x="82.1" y="82" transform="rotate(-90 82.1 82)">2</text>
<text x="100.9" y="78.6">3</text>
<text x="107.8" y="78.6">1</text>
<text x="107.8" y="81.3">2</text>
<text x="115.4" y="81.3">3</text>
<text x="115.4" y="78.6">4</text>
<text x="56.8" y="89.8">VSS</text>
<text x="60" y="89.2">14</text>
<text x="33" y="92.4">RA1/AN1/CPS1/C12IN0-/VREF+/SRI/RX/DT/ICSPCLK</text>
<text x="33.8" y="93.7">RA2/AN2/CPS2/T0CKI/INT/C1OUT/SRQ/CCP3/FLT0</text>
<text x="35" y="91.1">RA0/AN0/CPS0/C1IN+/DACOUT/TX/CK/ICSPDAT</text>
<text x="40.8" y="95">RC0/AN4/CPS4/C2IN+/SCL/SCK/P1D</text>
<text x="60" y="95.8">9</text>
<text x="60" y="94.5">10</text>
<text x="60" y="93.1">11</text>
<text x="60" y="91.8">12</text>
<text x="60" y="90.5">13</text>
<text x="33.8" y="99">RC3/MDMIN/SS/P1C/CCP2/P2A/C12IN3-/CPS7/AN7</text>
<text x="35.4" y="97.7">RC2/AN6/CPS6/C12IN2-/P1D/P2B/SDO/MDCIN1</text>
<text x="37.2" y="96.4">RC1/AN5/CPS5/C12IN1-/SDA/SDI/P1C/CCP4</text>
<text x="39.8" y="100.3">RC4/MDOUT/CK/TX/P1B/SRNQ/C2OUT</text>
<text x="43.5" y="101.6">RC5/MDCIN2/DT/RX/CCP1/P1A</text>
<text x="60" y="101.1">5</text>
<text x="60" y="99.7">6</text>
<text x="60" y="98.4">7</text>
<text x="60" y="97.1">8</text>
<text x="72.3" y="101.1">5</text>
<text x="73.6" y="99.7">6</text>
<text x="29.9" y="104.3">RA4/T1G/P2B/SDO/CLKR/T1OSO/CLKOUT/OSC2/CPS3/AN3</text>
<text x="38.2" y="105.6">RA5/CCP2/P2A/T1CKI/T1OSI/OSC1/CLKIN</text>
<text x="47.2" y="102.9">RA3/MCLR/VPP/T1G/SS</text>
<text x="56.5" y="106.9">VDD</text>
<text x="60" y="106.3">1</text>
<text x="60" y="105">2</text>
<text x="60" y="103.7">3</text>
<text x="60" y="102.4">4</text>
<text x="70.9" y="102.4">4</text>
<text x="112.4" y="107.3" transform="rotate(-90 112.4 107.3)">2</text>
<text x="112.4" y="103.7" transform="rotate(-90 112.4 103.7)">1</text>
<text x="119" y="103.3" transform="rotate(-90 119 103.3)">1</text>
<text x="119.7" y="103.7">S</text>
<text x="121.6" y="107.3" transform="rotate(-90 121.6 107.3)">P</text>
<text x="123.3" y="103.7">O</text>
<text x="121.6" y="109" transform="rotate(-90 121.6 109)">2</text>
<text x="60.4" y="114.2">3</text>
<text x="60.4" y="115.6">4</text>
<text x="64" y="114.2">1</text>
<text x="64" y="115.6">2</text>
<text x="60.4" y="120.8">3</text>
<text x="60.4" y="122.1">4</text>
<text x="64" y="120.8">1</text>
<text x="64" y="122.1">2</text>
<text x="60.4" y="127.4">3</text>
<text x="60.4" y="128.7">4</text>
<text x="64" y="127.4">1</text>
<text x="64" y="128.7">2</text>
</g>
<text font-size="1" x="34.8" y="71.6">GND</text>
<g font-size=".9">
<text x="26.6" y="70.7" transform="rotate(-90 26.6 70.7)">+</text>
<text x="54.3" y="72" transform="rotate(-90 54.3 72)">+</text>
</g>
<g font-size=".7">
<text x="160.7" y="15">A</text>
<text x="157.4" y="22.8">E</text>
<text x="158.1" y="18.3">F</text>
<text x="160.6" y="20.6">G</text>
<text x="162.4" y="22.8">C</text>
<text x="163.1" y="18.3">B</text>
<text x="159.9" y="26.1">D</text>
<text x="163.7" y="24.8">DP</text>
<text x="160.7" y="33.5">A</text>
<text x="157.4" y="41.3">E</text>
<text x="158.1" y="36.8">F</text>
<text x="160.6" y="39">G</text>
<text x="162.4" y="41.3">C</text>
<text x="163.1" y="36.8">B</text>
<text x="159.9" y="44.6">D</text>
<text x="163.7" y="43.3">DP</text>
</g>
<g font-size=".3">
<text x="43.2" y="64.4">SpiceO</text>
<text x="44.1" y="64.4">rder 2</text>
<text x="45.8" y="64.4">SpiceOrder 1</text>
<text x="108.7" y="107.3" transform="rotate(-90 108.7 107.3)">SpiceOrder 1</text>
<text x="108.7" y="104.7" transform="rotate(-90 108.7 104.7)">SpiceOrder 2</text>
</g>
</svg>
